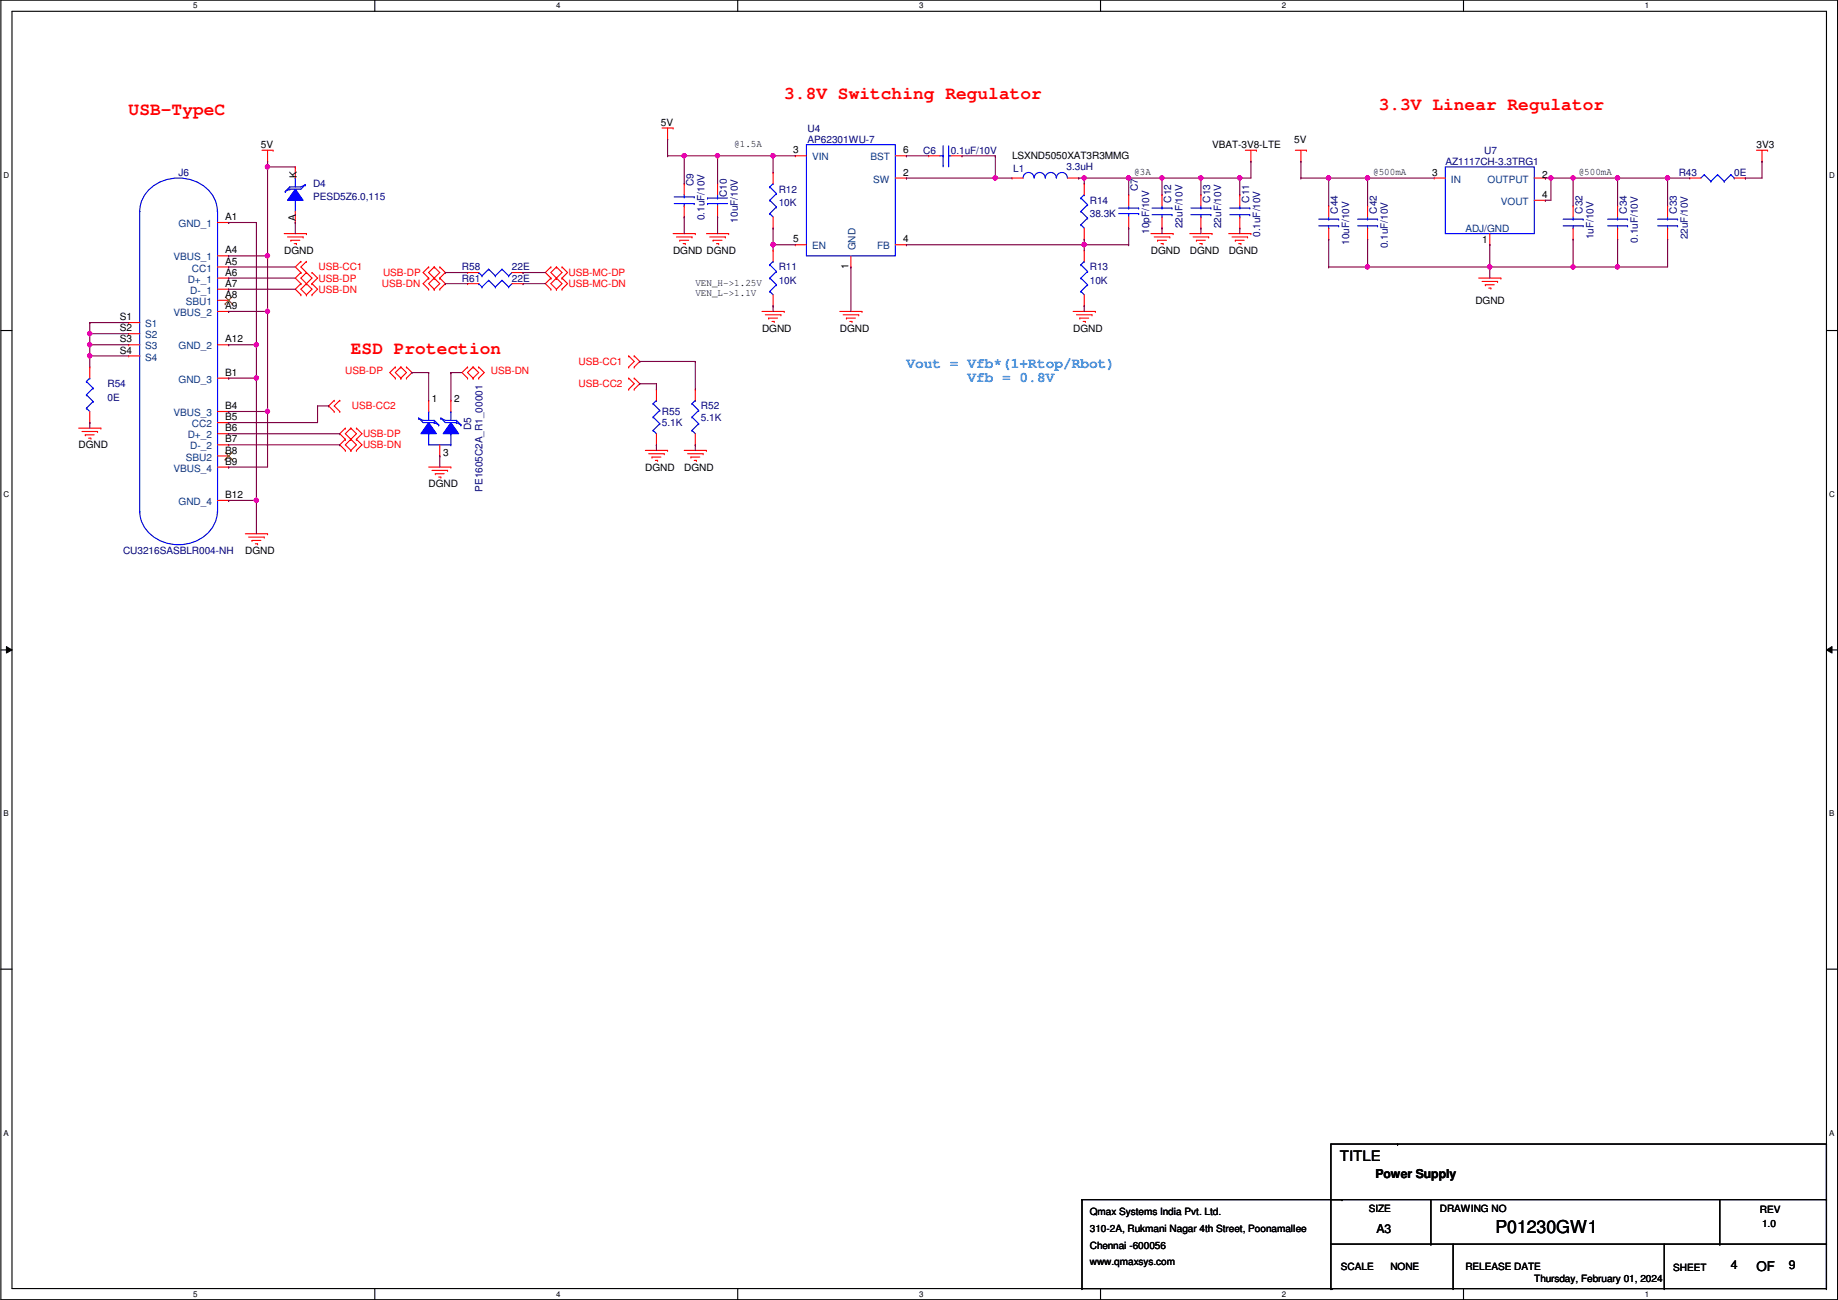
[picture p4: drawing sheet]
<svg xmlns="http://www.w3.org/2000/svg" width="420mm" height="297mm" viewBox="0 0 420 297" stroke-linecap="round" stroke-linejoin="round" font-family="sans-serif">
<path d="M.2 0h419.9v297h-419.9zM2.7 2.6h414.8v291.8h-414.8z" fill="none" stroke="#000" stroke-width=".25"/>
<g fill="#fff">
<path d="M44.2 .3h1v2h-1z"/>
<path d="M44.2 294.7h1v2h-1z"/>
</g>
<path d="M85.7 0v2.6M85.7 294.4v2.6" fill="none" stroke="#000" stroke-width=".25"/>
<g fill="#fff">
<path d="M127.1 .3h1v2h-1z"/>
<path d="M127.1 294.7h1v2h-1z"/>
</g>
<path d="M168.6 0v2.6M168.6 294.4v2.6" fill="none" stroke="#000" stroke-width=".25"/>
<g fill="#fff">
<path d="M210.1 .3h1v2h-1z"/>
<path d="M210.1 294.7h1v2h-1z"/>
</g>
<path d="M251.6 0v2.6M251.6 294.4v2.6" fill="none" stroke="#000" stroke-width=".25"/>
<g fill="#fff">
<path d="M293 .3h1v2h-1z"/>
<path d="M293 294.7h1v2h-1z"/>
</g>
<path d="M334.5 0v2.6M334.5 294.4v2.6" fill="none" stroke="#000" stroke-width=".25"/>
<g fill="#fff">
<path d="M376 .3h1v2h-1z"/>
<path d="M376 294.7h1v2h-1z"/>
<path d="M.8 39h1.3v2h-1.3z"/>
<path d="M418.2 39h1.2v2h-1.2z"/>
<path d="M.8 112h1.3v2h-1.3z"/>
<path d="M418.2 112h1.2v2h-1.2z"/>
</g>
<path d="M.2 75.5h2.5M417.5 75.5h2.6" fill="none" stroke="#000" stroke-width=".25"/>
<g fill="#fff">
<path d="M.8 185h1.2v1.9h-1.2z"/>
<path d="M418.2 185h1.1v1.9h-1.1z"/>
</g>
<path d="M.2 148.5h2.5M417.5 148.5h2.6" fill="none" stroke="#000" stroke-width=".25"/>
<path d="M1.5 147.7l1.2 .8-1.2 .7zM417.5 148.5l1.3-.8v1.5z" fill="#000"/>
<path d="M1.5 147.7l1.2 .8-1.2 .7zM417.5 148.5l1.3-.8v1.5z" fill="none" stroke="#000" stroke-width=".23"/>
<g fill="#fff">
<path d="M.8 257.9h1.2v2h-1.2z"/>
<path d="M418.2 257.9h1.1v2h-1.1z"/>
</g>
<g fill="none" stroke="#000" stroke-width=".25">
<path d="M.2 221.4h2.5M417.5 221.4h2.6M247.3 274.1h.1M247.3 274.1h170.2M247.3 274.1v20.3M306.8 274.1h.1M319.5 261.4h.1M327.1 274.1v10.2M393.1 274.1v10.2M417.5 274.1h.1M247.3 294.4h.1M247.3 294.4h170.2"/>
<path d="M304.2 294.4h.1M304.2 294.4v-33h113.3v33M304.2 284.3h113.3M304.5 294.4h.1M327.1 284.3h.1M332.2 294.4h.1M332.2 284.3v10.1M380.4 294.4h.1M380.4 284.3v10.1M393.1 284.3h.1M417.5 284.3h.1M417.5 294.4h.1"/>
</g>
<g fill="none" stroke="#f00" stroke-width=".25">
<path d="M59.9 34.3h2.5M61.2 36.9h.1M61.2 34.3v2.6M62.4 34.3h.1M151.3 29.3h2.6M152.6 31.8h.1M152.6 29.3v2.5M153.9 29.3h.1M284.7 34.3h2.5M286 36.9h.1M286 34.3v2.6M287.2 34.3h.1"/>
<path d="M296.1 34.3h2.6M297.4 36.9h.1M297.4 34.3v2.6M298.7 34.3h.1M401.5 34.3h2.6M402.8 36.9h.1M402.8 34.3v2.6M404.1 34.3h.1M65 53.4h5.1M65.7 54.1h3.6M66.5 54.9h.1M66.5 54.9h2"/>
<path d="M67.3 55.7h.5M67.8 55.7h.1M68.8 59.7h.1M68.8 59.7l-1.3 1.3 1.3 1.3M69.3 54.1h.1M70.1 53.4h.1M70.1 59.7h.1M70.1 59.7l-1.3 1.3 2.5 2.5-2.5 2.6 1.3 1.3M153.9 53.4h5.1M154.6 54.1h3.6M155.4 54.9h.1M155.4 54.9h2"/>
<path d="M156.2 55.7h.5M156.7 55.7h.1M158.2 54.1h.1M159 53.4h.1M161.5 53.4h5.1M162.3 54.1h3.5M163 54.9h.1M163 54.9h2M163.8 55.7h.5M164.3 55.7h.1M165.8 54.1h.1M166.6 53.4h.1"/>
<path d="M263.1 53.4h5.1M263.9 54.1h3.5M264.6 54.9h.1M264.6 54.9h2M265.4 55.7h.5M265.9 55.7h.1M267.4 54.1h.1M268.2 53.4h.1M272 53.4h5.1M272.7 54.1h3.6M273.5 54.9h.1M273.5 54.9h2"/>
<path d="M274.3 55.7h.5M274.8 55.7h.1M276.3 54.1h.1M277.1 53.4h.1M280.9 53.4h5.1M281.6 54.1h3.6M282.4 54.9h.1M282.4 54.9h2M283.2 55.7h.5M283.7 55.7h.1M285.2 54.1h.1M286 53.4h.1"/>
<path d="M68.8 62.3h.1M68.8 64.8h.1M68.8 67.4h.1M68.8 62.3l-1.3 1.2 1.3 1.3M68.8 64.8l-1.3 1.3 1.3 1.3M70.1 62.3h.1M70.1 64.8h.1M70.1 67.4h.1M70.1 62.3l-1.3 1.2 2.5 2.6-1.2 1.3M71.3 64.8h.1M71.3 62.3h.1M71.3 67.4h.1"/>
<path d="M71.3 64.8l1.3 1.3-1.3 1.3M71.3 62.3l1.3 1.2-1.3 1.3M98 63.5h.1M98 61h.1M98 66.1h.1M98 61l-1.3 1.3 1.3 1.2M98 63.5l-1.3 1.3 1.3 1.3M99.3 63.5h.1M99.3 61h.1M99.3 66.1h.1M99.3 61l1.2 1.3-2.5 2.5 1.3 1.3M99.3 61l-1.3 1.3 2.5 2.5-1.2 1.3"/>
<path d="M100.5 61h.1M100.5 63.5h.1M100.5 66.1h.1M100.5 61l1.3 1.3-1.3 1.2M100.5 63.5l1.3 1.3-1.3 1.3M125.9 61h.1M125.9 63.5h.1M125.9 66.1h.1M125.9 61l-1.2 1.3 1.2 1.2M125.9 63.5l-1.2 1.3 1.2 1.3M127.2 63.5h.1M127.2 61h.1"/>
<path d="M127.2 66.1h.1M127.2 61l-1.3 1.3 2.6 2.5-1.3 1.3M127.2 61l1.3 1.3-2.6 2.5 1.3 1.3M128.5 63.5h.1M128.5 61h.1M128.5 66.1h.1M128.5 61l1.2 1.3-1.2 1.2M128.5 63.5l1.2 1.3-1.2 1.3M174.2 71.2h5.1M175 71.9h3.5M175.7 72.7h.1M175.7 72.7h2"/>
<path d="M176.5 73.4h.5M177 73.4h.1M178.5 71.9h.1M179.3 71.2h.1M192 71.2h5.1M192.7 71.9h3.6M193.5 72.7h.1M193.5 72.7h2M194.3 73.4h.5M194.8 73.4h.1M196.3 71.9h.1M197.1 71.2h.1"/>
<path d="M245.3 71.2h5.1M246.1 71.9h3.5M246.8 72.7h.1M246.8 72.7h2.1M247.6 73.4h.5M248.1 73.4h.1M249.6 71.9h.1M250.4 71.2h.1M338 63.5h5.1M338.8 64.3h3.5M339.5 65.1h.1M339.5 65.1h2.1"/>
<path d="M340.3 65.8h.5M340.8 65.8h.1M342.3 64.3h.1M343.1 63.5h.1M18 97.8h5.1M18.7 98.6h3.6M19.5 99.4h.1M19.5 99.4h2M22.3 98.6h.1M23.1 97.8h.1M76.4 91.5h.1M76.4 94h.1"/>
<path d="M76.4 91.5l-1.3 1.3 1.3 1.2M77.7 94h.1M77.7 91.5h.1M77.7 91.5l-1.3 1.3 1.3 1.2M78.9 97.8h.1M78.9 97.8l-1.2 1.3 1.2 1.3M80.2 97.8h.1M80.2 97.8l1.3 1.3-2.6 2.5 1.3 1.3M80.2 97.8l-1.3 1.3 2.6 2.5-1.3 1.3M81.5 97.8h.1M81.5 97.8l1.3 1.3-1.3 1.3M90.4 83.9h.1"/>
<path d="M90.4 86.4h.1M90.4 83.9l-1.3 1.2 1.3 1.3M91.6 83.9h.1M91.6 86.4h.1M91.6 83.9l-1.2 1.2 1.2 1.3M91.6 83.9l1.3 1.2-1.3 1.3M92.9 86.4h.1M92.9 83.9h.1M92.9 83.9l1.3 1.2-1.3 1.3M106.9 86.4h.1M106.9 83.9h.1M106.9 83.9l-1.3 1.2 1.3 1.3"/>
<path d="M108.2 83.9h.1M108.2 86.4h.1M108.2 83.9l-1.3 1.2 1.3 1.3M108.2 83.9l1.2 1.2-1.2 1.3M109.4 83.9h.1M109.4 86.4h.1M109.4 83.9l1.3 1.2-1.3 1.3M143.7 83.9h.1M143.7 81.3h.1M143.7 88.9h.1M143.7 86.4h.1M143.7 81.3l1.3 1.3-1.3 1.3"/>
<path d="M143.7 86.4l1.3 1.3-1.3 1.2M145 81.3h.1M145 83.9h.1M145 86.4h.1M145 88.9h.1M145 81.3l1.3 1.3-1.3 1.3M145 86.4l1.3 1.3-1.3 1.2M159 88.9h.1M159 88.9v2.6M159 99.1v2.5M20.3 100.1h.5M20.8 100.1h.1"/>
<path d="M78.9 100.4h.1M78.9 102.9h.1M78.9 100.4l-1.2 1.2 1.2 1.3M80.2 100.4h.1M80.2 102.9h.1M81.5 100.4h.1M81.5 102.9h.1M81.5 100.4l1.3 1.2-1.3 1.3M98 106.7h5.1M98.8 107.5h3.5M99.5 108.2h.1M99.5 108.2h2"/>
<path d="M100.3 109h.5M100.8 109h.1M102.3 107.5h.1M103.1 106.7h.1M147.5 102.9h5.1M148.3 103.7h3.5M149 104.4h.1M149 104.4h2.1M149.8 105.2h.5M150.3 105.2h.1M151.8 103.7h.1M152.6 102.9h.1"/>
<path d="M156.4 102.9h5.1M157.2 103.7h3.5M157.9 104.4h.1M157.9 104.4h2.1M158.7 105.2h.5M159 101.6h.1M159.2 105.2h.1M160.7 103.7h.1M161.5 102.9h.1M56.1 122h5.1M56.8 122.7h3.6M57.6 123.5h.1"/>
<path d="M57.6 123.5h2M58.4 124.2h.5M58.9 124.2h.1M60.4 122.7h.1M61.2 122h.1"/>
</g>
<g fill="none" stroke="#00f" stroke-width=".25">
<path d="M65.2 43.7h.1M66.2 42.7h.1M66.2 43.2h.1M66.2 42.7l-1 1M66.2 43.2l-1 .5M67.5 45.8h.1M67.5 40.7h.1M67.5 40.7v2M67.5 45.8v2.5M69.8 42.2h.1M69.8 42.2l-1 .5h-2.6M69.8 42.2l-1 1h-2.6"/>
<path d="M158.2 98.3h.1M158.2 95.3h.1M158.2 92.2h.1M158.2 98.3l.8 .8M158.2 95.3l1.5 1.5M158.2 92.2l1.5 1.6M159 91.5h.1M159 91.5l-.8 .7M159.7 96.8h.1M159.7 93.8h.1M159.7 96.8l-1.5 1.5M159.7 93.8l-1.5 1.5"/>
</g>
<path d="M67.5 43.2l1.8 2.6h-3.6z" fill-rule="evenodd" fill="#00f"/>
<g fill="none" stroke="#00f" stroke-width=".25">
<path d="M330.4 38.1h20.3v15.3h-20.3zM67.5 43.2l1.8 2.6h-3.6zM161.7 45.3h.1M161.7 46.5h.1M161.7 45.3h4.6M161.7 46.5h4.6M164 46.5h.1M164 45.3h.1M164 44.5v.8M164 46.5v.5M247.9 59.7h.1M247.9 59.7l-.8 .8"/>
<path d="M281.1 47.5h4.6M281.1 49.1h4.6M283.4 47.5h.1M283.4 49.6h.1M283.4 47v.5M283.4 49.1v.5M285.7 47.5h.1M285.7 49.1h.1M301.4 50.1h4.6M301.4 51.6h4.6M303.7 50.1h.1M303.7 52.1h.1"/>
<path d="M303.7 49.6v.5M303.7 51.6v.5M306 50.1h.1M306 51.6h.1M357.3 50.1h4.6M357.3 51.6h4.6M359.6 50.1h.1M359.6 52.1h.1M359.6 49.6v.5M359.6 51.6v.5M361.9 50.1h.1M361.9 51.6h.1"/>
<path d="M378.9 50.1h4.6M378.9 51.6h4.6M381.2 50.1h.1M381.2 52.1h.1M381.2 49.6v.5M381.2 51.6v.5M383.5 50.1h.1M383.5 51.6h.1M247.1 66.6h.1M247.1 63.5h.1M247.1 60.5h.1M247.1 66.6l.8 .8"/>
<path d="M247.1 63.5l1.5 1.6M247.1 60.5l1.5 1.5M248.6 65.1h.1M248.6 62h.1M248.6 65.1l-1.5 1.5M248.6 62l-1.5 1.5M19.8 93.3h.1M19.8 90.2h.1M19.8 87.2h.1M19.8 93.3l.7 .7M19.8 90.2l1.5 1.5M19.8 87.2l1.5 1.5"/>
<path d="M20.5 86.4h.1M20.5 86.4l-.7 .8M21.3 91.7h.1M21.3 88.7h.1M21.3 91.7l-1.5 1.6M21.3 88.7l-1.5 1.5M95.7 95.5h.1M95.7 95.5l1 .6h2.6M95.7 95.5l1 1.1h2.6M98 99.1h.1M98 94h.1M98 94v2.1"/>
<path d="M98 99.1v2.5h5.1M99.3 96.1h.1M99.3 96.6h.1M99.3 96.1l1 1M99.3 96.6l1 .5M100.3 97.1h.1M100.8 95.5h.1M100.8 95.5l1 .6h2.5M100.8 95.5l1 1.1h2.5M103.1 99.1h.1M103.1 94h.1M103.1 94v2.1"/>
<path d="M103.1 99.1v2.5M104.3 96.1h.1M104.3 96.6h.1M104.3 96.1l1.1 1M104.3 96.6l1.1 .5M105.4 97.1h.1M103.1 101.6h.1"/>
</g>
<g fill="none" stroke="#f00" stroke-width=".25">
<path d="M67.5 38.1h.1M67.5 38.1v2.6M67.5 50.8h.1M67.5 48.3v2.5M164 49.6h.1M164 42h.1M164 42v2.5M164 47v2.6M247.9 57.2h.1M247.9 57.2v2.5M283.4 44.5h.1M283.4 52.1h.1"/>
<path d="M283.4 44.5v2.5M283.4 49.6v2.5M303.7 47h.1M303.7 54.7h.1M303.7 47v2.6M303.7 52.1v2.6M327.9 40.7h.1M327.9 40.7h2.5M340.6 55.9h.1M340.6 53.4v2.5M350.7 40.7h2.6M350.7 45.8h2.6"/>
<path d="M353.3 40.7h.1M353.3 45.8h.1M359.6 47h.1M359.6 54.7h.1M359.6 47v2.6M359.6 52.1v2.6M381.2 47h.1M381.2 54.7h.1M381.2 47v2.6M381.2 52.1v2.6M247.9 69.9h.1M247.9 67.4v2.5"/>
<path d="M20.5 96.6h.1M20.5 83.9h.1M20.5 83.9v2.5M20.5 94v2.6"/>
</g>
<path d="M103.1 96.6l1.7 2.5h-3.5z" fill-rule="evenodd" fill="#00f"/>
<path d="M103.1 96.6l1.7 2.5h-3.5z" fill="none" stroke="#00f" stroke-width=".25"/>
<path d="M98 96.6l1.8 2.5h-3.6z" fill-rule="evenodd" fill="#00f"/>
<g fill="none" stroke="#00f" stroke-width=".25">
<path d="M184.4 33.1h20.3v25.4h-20.3zM214.8 35.6h.8M215.6 37.9h.1M215.6 35.6h.1M215.6 33.3v4.6M216.9 35.6h.1M216.9 37.9h.1M216.9 35.6h.5M216.9 33.3v4.6M389.6 39.9h.1M389.6 39.9l-.8 .8M389.6 39.9l1.5 1.5"/>
<path d="M392.6 39.9h.1M392.6 39.9l-1.5 1.5M392.6 39.9l1.6 1.5M395.7 39.9h.1M395.7 39.9l-1.5 1.5M395.7 39.9l.7 .8M49.7 48.3v.1a8 8 0 0 0-7.7-7.6 8.7 8.7 0 0 0-10 6.4v69.7M49.7 48.3v68.6M154.1 45h4.6M154.1 46.5h4.6M156.4 45h.1M156.4 47h.1"/>
<path d="M156.4 44.5v.5M156.4 46.5v.5M158.7 45h.1M158.7 46.5h.1M176 48.8h.1M176 45.8h.1M176 42.7h.1M176 48.8l.7 .8M176 45.8l1.5 1.5M176 42.7l1.5 1.5M176.7 59.7h.1M176.7 42h.1"/>
<path d="M176.7 59.7l-.7 .8M176.7 42l-.7 .7M177.5 47.3h.1M177.5 44.2h.1M177.5 47.3l-1.5 1.5M177.5 44.2l-1.5 1.6M233.9 40.7a1.25 1.25 0 0 1 1.2-1.3 1.25 1.25 0 0 1 1.3 1.3M236.4 40.7a1.25 1.25 0 0 1 1.3-1.3 1.25 1.25 0 0 1 1.2 1.3 1.27 1.27 0 0 1 1.3-1.3 1.27 1.27 0 0 1 1.3 1.3M241.5 40.7a1.25 1.25 0 0 1 1.2-1.3 1.25 1.25 0 0 1 1.3 1.3M247.1 51.4h.1M247.1 48.3h.1M247.1 45.3h.1"/>
<path d="M247.1 51.4l.8 .7M247.1 48.3l1.5 1.5M247.1 45.3l1.5 1.5M247.9 44.5h.1M247.9 44.5l-.8 .8M248.6 49.8h.1M248.6 46.8h.1M248.6 49.8l-1.5 1.6M248.6 46.8l-1.5 1.5M255.7 47.5h4.6M255.7 48.8h4.6M258 47.5h.1"/>
<path d="M258 48.8h.1M258 47v.5M258 48.8v.8M260.3 48.8h.1M260.3 47.5h.1M263.3 47.5h4.6M263.3 49.1h4.6M265.6 47.5h.1M265.6 49.6h.1M265.6 47v.5M265.6 49.1v.5M267.9 47.5h.1"/>
<path d="M267.9 49.1h.1M272.2 47.5h4.6M272.2 49.1h4.6M274.5 47.5h.1M274.5 49.6h.1M274.5 47v.5M274.5 49.1v.5M276.8 47.5h.1M276.8 49.1h.1M310.3 50.1h4.6M310.3 51.6h4.6M312.6 50.1h.1"/>
<path d="M312.6 52.1h.1M312.6 49.6v.5M312.6 51.6v.5M314.9 50.1h.1M314.9 51.6h.1M367.5 50.1h4.6M367.5 51.6h4.6M369.8 50.1h.1M369.8 52.1h.1M369.8 49.6v.5M369.8 51.6v.5M372.1 50.1h.1"/>
<path d="M372.1 51.6h.1M391.1 41.4h.1M394.2 41.4h.1M396.4 40.7h.1M109.4 62.3h.1M109.4 64.8h.1M109.4 62.3l.8 .7M109.4 64.8l.8 .8M110.2 63h.1M110.2 65.6h.1M111.7 61.5h.1M111.7 64.1h.1"/>
<path d="M111.7 61.5l1.5 1.5M111.7 61.5l-1.5 1.5M111.7 64.1l1.5 1.5M111.7 64.1l-1.5 1.5M113.2 63h.1M113.2 65.6h.1M114.8 61.5h.1M114.8 64.1h.1M114.8 61.5l1.5 1.5M114.8 61.5l-1.6 1.5M114.8 64.1l1.5 1.5M114.8 64.1l-1.6 1.5"/>
<path d="M116.3 63h.1M116.3 65.6h.1M117 62.3l-.7 .7M117 64.8l-.7 .8M176 66.6h.1M176 63.5h.1M176 60.5h.1M176 66.6l.7 .8M176 63.5l1.5 1.6M176 60.5l1.5 1.5M177.5 65.1h.1M177.5 62h.1"/>
<path d="M177.5 65.1l-1.5 1.5M177.5 62l-1.5 1.5M98 96.6l1.8 2.5h-3.6zM149.3 98.3h.1M149.3 95.3h.1M149.3 92.2h.1M149.3 98.3l.8 .8M149.3 95.3l1.5 1.5M149.3 92.2l1.5 1.6M150.1 91.5h.1M150.1 91.5l-.8 .7M150.8 96.8h.1"/>
<path d="M150.8 93.8h.1M150.8 96.8l-1.5 1.5M150.8 93.8l-1.5 1.5M32 116.9h.1M32 116.9a8.3 8.3 0 0 0 8.8 7.6 8.4 8.4 0 0 0 8.9-7.6M49.7 116.9h.1"/>
</g>
<g fill="none" stroke="#f00" stroke-width=".25">
<path d="M176.7 39.4h.1M176.7 39.4v2.6M181.8 35.6h.1M181.8 35.6h2.6M204.7 35.6h2.5M207.2 35.6h.1M212.3 35.6h.1M212.3 35.6h2.5M217.4 35.6h2.5M219.9 35.6h.1M49.7 50.8h2.6M49.7 58.5h2.6"/>
<path d="M52.3 50.8h.1M52.3 58.5h.1M156.4 42h.1M156.4 49.6h.1M156.4 42v2.5M156.4 47v2.6M176.7 57.2h.1M176.7 52.1h.1M176.7 49.6v2.5M176.7 57.2v2.5M181.8 55.9h.1M181.8 55.9h2.6"/>
<path d="M194.5 58.5v2.5M204.7 40.7h2.5M204.7 55.9h2.5M207.2 55.9h.1M207.2 40.7h.1M231.3 40.7h.1M231.3 40.7h2.6M244 40.7h2.6M246.6 40.7h.1M247.9 54.7h.1M247.9 42h.1M247.9 42v2.5"/>
<path d="M247.9 52.1v2.6M258 44.5h.1M258 52.1h.1M258 44.5v2.5M258 49.6v2.5M265.6 44.5h.1M265.6 52.1h.1M265.6 44.5v2.5M265.6 49.6v2.5M274.5 44.5h.1M274.5 52.1h.1M274.5 44.5v2.5"/>
<path d="M274.5 49.6v2.5M312.6 47h.1M312.6 54.7h.1M312.6 47v2.6M312.6 52.1v2.6M369.8 47h.1M369.8 54.7h.1M369.8 47v2.6M369.8 52.1v2.6M386.3 40.7h.1M386.3 40.7h2.5M396.4 40.7h2.6"/>
<path d="M399 40.7h.1M29.4 73.7h.1M29.4 76.2h.1M29.4 78.8h.1M29.4 78.8h2.6M29.4 73.7h2.6M29.4 76.2h2.6M49.7 61h2.6M49.7 63.5h2.6M49.7 66.1h2.6M49.7 68.6h2.6M49.7 71.2h2.6"/>
<path d="M49.7 78.8h2.6M52.3 61h.1M52.3 63.5h.1M52.3 66.1h.1M52.3 68.6h.1M52.3 71.2h.1M52.3 78.8h.1M106.9 62.3h.1M106.9 64.8h.1M106.9 62.3h2.5M106.9 64.8h2.5M117 62.3h2.6"/>
<path d="M117 64.8h2.6M119.6 62.3h.1M119.6 64.8h.1M176.7 69.9h.1M176.7 67.4v2.5M194.5 61h.1M29.4 81.3h.1M29.4 81.3h2.6M49.7 86.4h2.6M49.7 94h2.6M49.7 96.6h2.6M49.7 99.1h2.6"/>
<path d="M52.3 86.4h.1M52.3 94h.1M52.3 96.6h.1M52.3 99.1h.1M98 91.5h.1M98 91.5v2.5M103.1 91.5h.1M103.1 91.5v2.5M150.1 88.9h.1M150.1 88.9v2.6M150.1 99.1v2.5M49.7 101.6h2.6"/>
<path d="M49.7 104.2h2.6M49.7 106.7h2.6M49.7 114.3h2.6M52.3 101.6h.1M52.3 104.2h.1M52.3 106.7h.1M52.3 114.3h.1M100.5 104.2h.1M100.5 101.6v2.6M150.1 101.6h.1"/>
</g>
<path d="M51.5 69.4h.1M51.5 67.9l1.6 1.5M53 67.9l-1.5 1.5M53.1 69.4h.1M51.5 105h.1M51.5 103.4l1.6 1.6M53 103.4l-1.5 1.6M53.1 105h.1" fill="none" stroke="#804000" stroke-width=".23"/>
<path d="M152.6 31.8h.1M152.6 35.6h.1M152.6 31.8v3.8M152.6 35.6h11.4M156.4 35.6h.1" fill="none" stroke="#800040" stroke-width=".25"/>
<circle cx="164" cy="35.6" r=".49" fill="#f0f"/>
<circle cx="164" cy="35.6" r=".49" fill="none" stroke="#f0f" stroke-width=".25"/>
<circle cx="156.4" cy="35.6" r=".49" fill="#f0f"/>
<circle cx="156.4" cy="35.6" r=".49" fill="none" stroke="#f0f" stroke-width=".25"/>
<path d="M156.4 35.6h.1M156.4 35.6v6.4M164 35.6h.1M164 35.6h12.7" fill="none" stroke="#800040" stroke-width=".25"/>
<circle cx="176.7" cy="35.6" r=".49" fill="#f0f"/>
<circle cx="176.7" cy="35.6" r=".49" fill="none" stroke="#f0f" stroke-width=".25"/>
<g fill="none" stroke="#800040" stroke-width=".25">
<path d="M164 35.6h.1M164 35.6v6.4M176.7 35.6h.1M176.7 35.6h5.1M176.7 35.6v3.8M219.9 35.6h.1M219.9 35.6h7.6M227.5 35.6h.1M227.5 35.6v5.1M227.5 40.7h.1M227.5 40.7h3.8M246.6 40.7h.1"/>
<path d="M246.6 40.7h11.4M258 40.7h.1"/>
</g>
<circle cx="247.8" cy="40.7" r=".49" fill="#f0f"/>
<circle cx="247.8" cy="40.7" r=".49" fill="none" stroke="#f0f" stroke-width=".25"/>
<path d="M247.9 40.7h.1M247.9 40.7v1.3M265.6 40.7h.1M265.6 40.7h8.9" fill="none" stroke="#800040" stroke-width=".25"/>
<circle cx="274.5" cy="40.7" r=".49" fill="#f0f"/>
<circle cx="274.5" cy="40.7" r=".49" fill="none" stroke="#f0f" stroke-width=".25"/>
<path d="M265.6 40.7h.1M265.6 40.7v3.8M274.5 40.7h.1M274.5 40.7h8.9M274.5 40.7v3.8M283.4 40.7h.1M283.4 40.7v3.8" fill="none" stroke="#800040" stroke-width=".25"/>
<circle cx="283.4" cy="40.7" r=".49" fill="#f0f"/>
<circle cx="283.4" cy="40.7" r=".49" fill="none" stroke="#f0f" stroke-width=".25"/>
<path d="M156.4 49.6h.1M156.4 49.6v3.8M164 49.6h.1M164 49.6v3.8M176.7 52.1h.1M176.7 55.9h.1M176.7 52.1v5.1M176.7 55.9h5.1" fill="none" stroke="#800040" stroke-width=".25"/>
<circle cx="176.7" cy="55.9" r=".49" fill="#f0f"/>
<circle cx="176.7" cy="55.9" r=".49" fill="none" stroke="#f0f" stroke-width=".25"/>
<g fill="none" stroke="#800040" stroke-width=".25">
<path d="M286 36.9h.1M286 36.9v3.8h-2.6M207.2 55.9h.1M247.9 54.7h.1M247.9 54.7v1.2h-40.7M265.6 52.1h.1M265.6 52.1v1.3M274.5 52.1h.1M274.5 52.1v1.3M283.4 52.1h.1M283.4 40.7h.1M283.4 52.1v1.3"/>
<path d="M176.7 69.9h.1M176.7 69.9v1.3M247.9 69.9h.1M247.9 69.9v1.3"/>
</g>
<circle cx="247.8" cy="55.9" r=".49" fill="#f0f"/>
<circle cx="247.8" cy="55.9" r=".49" fill="none" stroke="#f0f" stroke-width=".25"/>
<path d="M207.2 40.7h.1M207.2 40.7h20.3M247.9 55.9h.1M247.9 55.9v1.3" fill="none" stroke="#800040" stroke-width=".25"/>
<circle cx="227.5" cy="40.7" r=".49" fill="#f0f"/>
<circle cx="227.5" cy="40.7" r=".49" fill="none" stroke="#f0f" stroke-width=".25"/>
<path d="M207.2 35.6h.1M207.2 35.6h5.1M297.4 36.9h.1M297.4 36.9v3.8M402.8 36.9h.1M402.8 36.9v3.8M297.4 40.7h.1M297.4 40.7h6.3M194.5 61h.1M194.5 61v10.2" fill="none" stroke="#800040" stroke-width=".25"/>
<circle cx="303.7" cy="40.7" r=".49" fill="#f0f"/>
<circle cx="303.7" cy="40.7" r=".49" fill="none" stroke="#f0f" stroke-width=".25"/>
<path d="M303.7 40.7h.1M303.7 40.7h24.2M303.7 40.7v6.3M312.6 40.7h.1M312.6 40.7v6.3" fill="none" stroke="#800040" stroke-width=".25"/>
<circle cx="312.6" cy="40.7" r=".49" fill="#f0f"/>
<circle cx="312.6" cy="40.7" r=".49" fill="none" stroke="#f0f" stroke-width=".25"/>
<path d="M353.3 40.7h.1M353.3 40.7h1.2" fill="none" stroke="#800040" stroke-width=".25"/>
<circle cx="354.5" cy="40.7" r=".49" fill="#f0f"/>
<circle cx="354.5" cy="40.7" r=".49" fill="none" stroke="#f0f" stroke-width=".25"/>
<path d="M354.5 40.7h.1M354.5 40.7h15.3M354.5 40.7v5.1M359.6 40.7h.1" fill="none" stroke="#800040" stroke-width=".25"/>
<circle cx="359.6" cy="40.7" r=".49" fill="#f0f"/>
<circle cx="359.6" cy="40.7" r=".49" fill="none" stroke="#f0f" stroke-width=".25"/>
<path d="M359.6 40.7h.1M359.6 40.7v6.3M369.8 40.7h.1M369.8 40.7h11.4" fill="none" stroke="#800040" stroke-width=".25"/>
<circle cx="381.2" cy="40.7" r=".49" fill="#f0f"/>
<circle cx="381.2" cy="40.7" r=".49" fill="none" stroke="#f0f" stroke-width=".25"/>
<circle cx="369.7" cy="40.7" r=".49" fill="#f0f"/>
<circle cx="369.7" cy="40.7" r=".49" fill="none" stroke="#f0f" stroke-width=".25"/>
<g fill="none" stroke="#800040" stroke-width=".25">
<path d="M303.7 54.7h.1M303.7 54.7v6.3M312.6 54.7h.1M312.6 54.7v6.3M340.6 55.9h.1M340.6 55.9v5.1h-36.9M353.3 45.8h.1M353.3 45.8h1.2M359.6 54.7h.1M359.6 54.7v6.3M369.8 40.7h.1M369.8 54.7h.1"/>
<path d="M369.8 40.7v6.3M369.8 54.7v6.3M381.2 40.7h.1M381.2 54.7h.1M381.2 40.7v6.3M381.2 54.7v6.3M381.2 40.7h5.1M399 40.7h.1M399 40.7h3.8M303.7 61h.1M312.6 61h.1"/>
</g>
<circle cx="340.5" cy="61" r=".49" fill="#f0f"/>
<circle cx="340.5" cy="61" r=".49" fill="none" stroke="#f0f" stroke-width=".25"/>
<circle cx="312.6" cy="61" r=".49" fill="#f0f"/>
<circle cx="312.6" cy="61" r=".49" fill="none" stroke="#f0f" stroke-width=".25"/>
<path d="M340.6 61h.1M340.6 61h19" fill="none" stroke="#800040" stroke-width=".25"/>
<circle cx="359.6" cy="61" r=".49" fill="#f0f"/>
<circle cx="359.6" cy="61" r=".49" fill="none" stroke="#f0f" stroke-width=".25"/>
<path d="M340.6 61h.1M340.6 61v2.5M359.6 61h.1M359.6 61h21.6M369.8 61h.1" fill="none" stroke="#800040" stroke-width=".25"/>
<circle cx="369.7" cy="61" r=".49" fill="#f0f"/>
<circle cx="369.7" cy="61" r=".49" fill="none" stroke="#f0f" stroke-width=".25"/>
<path d="M20.5 73.7h.1M20.5 76.2h.1M20.5 73.7h8.9M20.5 73.7v5.1M20.5 76.2h8.9M52.3 61h.1M52.3 63.5h.1M52.3 66.1h.1M52.3 61h15.2M52.3 63.5h15.2M52.3 66.1h15.2" fill="none" stroke="#800040" stroke-width=".25"/>
<circle cx="20.5" cy="78.8" r=".49" fill="#f0f"/>
<circle cx="20.5" cy="78.8" r=".49" fill="none" stroke="#f0f" stroke-width=".25"/>
<circle cx="20.5" cy="76.2" r=".49" fill="#f0f"/>
<circle cx="20.5" cy="76.2" r=".49" fill="none" stroke="#f0f" stroke-width=".25"/>
<g fill="none" stroke="#800040" stroke-width=".25">
<path d="M61.2 36.9h.1M61.2 38.1h.1M61.2 36.9v1.2M61.2 38.1h6.3M67.5 50.8h.1M67.5 50.8v2.6M20.5 78.8h.1M20.5 78.8h8.9M20.5 78.8v5.1M20.5 81.3h.1M20.5 96.6h.1M20.5 96.6v1.2"/>
<path d="M20.5 81.3h8.9M52.3 96.6h.1M52.3 96.6h20.3M52.3 99.1h25.4M77.7 99.1h.1M146.3 82.6h.1M146.3 87.7h.1M146.3 82.6h12.7M146.3 87.7h3.8M150.1 87.7h.1M150.1 87.7v1.2M159 82.6h.1"/>
<path d="M159 82.6v6.3M52.3 114.3h.1M52.3 101.6h25.4M52.3 114.3h6.3M58.6 114.3h.1M58.6 114.3v7.7M77.7 101.6h.1M150.1 101.6h.1M150.1 101.6v1.3M159 101.6h.1M159 101.6v1.3"/>
</g>
<circle cx="20.5" cy="81.3" r=".49" fill="#f0f"/>
<circle cx="20.5" cy="81.3" r=".49" fill="none" stroke="#f0f" stroke-width=".25"/>
<path d="M58.6 86.4h.1M58.6 86.4v27.9" fill="none" stroke="#800040" stroke-width=".25"/>
<circle cx="58.6" cy="114.3" r=".49" fill="#f0f"/>
<circle cx="58.6" cy="114.3" r=".49" fill="none" stroke="#f0f" stroke-width=".25"/>
<circle cx="58.6" cy="86.4" r=".49" fill="#f0f"/>
<circle cx="58.6" cy="86.4" r=".49" fill="none" stroke="#f0f" stroke-width=".25"/>
<path d="M58.6 50.8h.1M58.6 50.8v35.6h-6.3M52.3 78.8h.1M52.3 78.8h6.3M58.6 78.8h.1M52.3 86.4h.1" fill="none" stroke="#800040" stroke-width=".25"/>
<circle cx="58.6" cy="78.8" r=".49" fill="#f0f"/>
<circle cx="58.6" cy="78.8" r=".49" fill="none" stroke="#f0f" stroke-width=".25"/>
<path d="M52.3 50.8h.1M52.3 58.5h.1M52.3 50.8h6.3M52.3 58.5h8.9" fill="none" stroke="#800040" stroke-width=".25"/>
<circle cx="61.1" cy="58.4" r=".49" fill="#f0f"/>
<circle cx="61.1" cy="58.4" r=".49" fill="none" stroke="#f0f" stroke-width=".25"/>
<path d="M61.2 38.1h.1M61.2 38.1v20.4" fill="none" stroke="#800040" stroke-width=".25"/>
<circle cx="61.1" cy="38.1" r=".49" fill="#f0f"/>
<circle cx="61.1" cy="38.1" r=".49" fill="none" stroke="#f0f" stroke-width=".25"/>
<path d="M61.2 58.5h.1M61.2 58.5v35.5h-8.9M52.3 71.2h.1M52.3 71.2h8.9M61.2 71.2h.1M52.3 94h.1" fill="none" stroke="#800040" stroke-width=".25"/>
<circle cx="61.1" cy="94" r=".49" fill="#f0f"/>
<circle cx="61.1" cy="94" r=".49" fill="none" stroke="#f0f" stroke-width=".25"/>
<circle cx="61.1" cy="71.1" r=".49" fill="#f0f"/>
<circle cx="61.1" cy="71.1" r=".49" fill="none" stroke="#f0f" stroke-width=".25"/>
<g fill="none" stroke="#800040" stroke-width=".25">
<path d="M258 40.7h.1M258 40.7v3.8M258 40.7h7.6M265.6 40.7h.1M61.2 94h.1M61.2 94v12.7h-8.9M94.2 85.1h.1M94.2 85.1h3.8M98 85.1h.1M98 85.1v6.4M103.1 85.1h.1M103.1 85.1h2.5"/>
<path d="M103.1 85.1v6.4M52.3 106.7h.1M100.5 104.2h.1M100.5 104.2v2.5"/>
</g>
<circle cx="258" cy="40.7" r=".49" fill="#f0f"/>
<circle cx="258" cy="40.7" r=".49" fill="none" stroke="#f0f" stroke-width=".25"/>
<circle cx="265.6" cy="40.7" r=".49" fill="#f0f"/>
<circle cx="265.6" cy="40.7" r=".49" fill="none" stroke="#f0f" stroke-width=".25"/>
<g fill="none" stroke="#800040" stroke-width=".25">
<path d="M247.9 55.9h10.1M258 55.9h.1M258 52.1h.1M258 52.1v3.8M101.8 62.3h.1M101.8 64.8h.1M101.8 64.8h5.1M101.8 62.3h5.1M119.6 64.8h.1M119.6 62.3h.1M119.6 64.8h5.1M119.6 62.3h5.1"/>
<path d="M72.6 92.8h.1M72.6 92.8v3.8M72.6 92.8h2.5M75.1 92.8h.1"/>
</g>
<circle cx="164" cy="35.6" r=".49" fill="#f0f"/>
<circle cx="164" cy="35.6" r=".49" fill="none" stroke="#f0f" stroke-width=".25"/>
<circle cx="156.4" cy="35.6" r=".49" fill="#f0f"/>
<circle cx="156.4" cy="35.6" r=".49" fill="none" stroke="#f0f" stroke-width=".25"/>
<circle cx="176.7" cy="35.6" r=".49" fill="#f0f"/>
<circle cx="176.7" cy="35.6" r=".49" fill="none" stroke="#f0f" stroke-width=".25"/>
<circle cx="247.8" cy="40.7" r=".49" fill="#f0f"/>
<circle cx="247.8" cy="40.7" r=".49" fill="none" stroke="#f0f" stroke-width=".25"/>
<circle cx="274.5" cy="40.7" r=".49" fill="#f0f"/>
<circle cx="274.5" cy="40.7" r=".49" fill="none" stroke="#f0f" stroke-width=".25"/>
<circle cx="283.4" cy="40.7" r=".49" fill="#f0f"/>
<circle cx="283.4" cy="40.7" r=".49" fill="none" stroke="#f0f" stroke-width=".25"/>
<circle cx="176.7" cy="55.9" r=".49" fill="#f0f"/>
<circle cx="176.7" cy="55.9" r=".49" fill="none" stroke="#f0f" stroke-width=".25"/>
<circle cx="247.8" cy="55.9" r=".49" fill="#f0f"/>
<circle cx="247.8" cy="55.9" r=".49" fill="none" stroke="#f0f" stroke-width=".25"/>
<circle cx="227.5" cy="40.7" r=".49" fill="#f0f"/>
<circle cx="227.5" cy="40.7" r=".49" fill="none" stroke="#f0f" stroke-width=".25"/>
<circle cx="303.7" cy="40.7" r=".49" fill="#f0f"/>
<circle cx="303.7" cy="40.7" r=".49" fill="none" stroke="#f0f" stroke-width=".25"/>
<circle cx="312.6" cy="40.7" r=".49" fill="#f0f"/>
<circle cx="312.6" cy="40.7" r=".49" fill="none" stroke="#f0f" stroke-width=".25"/>
<circle cx="354.5" cy="40.7" r=".49" fill="#f0f"/>
<circle cx="354.5" cy="40.7" r=".49" fill="none" stroke="#f0f" stroke-width=".25"/>
<circle cx="359.6" cy="40.7" r=".49" fill="#f0f"/>
<circle cx="359.6" cy="40.7" r=".49" fill="none" stroke="#f0f" stroke-width=".25"/>
<circle cx="381.2" cy="40.7" r=".49" fill="#f0f"/>
<circle cx="381.2" cy="40.7" r=".49" fill="none" stroke="#f0f" stroke-width=".25"/>
<circle cx="369.7" cy="40.7" r=".49" fill="#f0f"/>
<circle cx="369.7" cy="40.7" r=".49" fill="none" stroke="#f0f" stroke-width=".25"/>
<circle cx="340.5" cy="61" r=".49" fill="#f0f"/>
<circle cx="340.5" cy="61" r=".49" fill="none" stroke="#f0f" stroke-width=".25"/>
<circle cx="312.6" cy="61" r=".49" fill="#f0f"/>
<circle cx="312.6" cy="61" r=".49" fill="none" stroke="#f0f" stroke-width=".25"/>
<circle cx="359.6" cy="61" r=".49" fill="#f0f"/>
<circle cx="359.6" cy="61" r=".49" fill="none" stroke="#f0f" stroke-width=".25"/>
<circle cx="369.7" cy="61" r=".49" fill="#f0f"/>
<circle cx="369.7" cy="61" r=".49" fill="none" stroke="#f0f" stroke-width=".25"/>
<circle cx="20.5" cy="78.8" r=".49" fill="#f0f"/>
<circle cx="20.5" cy="78.8" r=".49" fill="none" stroke="#f0f" stroke-width=".25"/>
<circle cx="20.5" cy="76.2" r=".49" fill="#f0f"/>
<circle cx="20.5" cy="76.2" r=".49" fill="none" stroke="#f0f" stroke-width=".25"/>
<circle cx="20.5" cy="81.3" r=".49" fill="#f0f"/>
<circle cx="20.5" cy="81.3" r=".49" fill="none" stroke="#f0f" stroke-width=".25"/>
<circle cx="58.6" cy="114.3" r=".49" fill="#f0f"/>
<circle cx="58.6" cy="114.3" r=".49" fill="none" stroke="#f0f" stroke-width=".25"/>
<circle cx="58.6" cy="86.4" r=".49" fill="#f0f"/>
<circle cx="58.6" cy="86.4" r=".49" fill="none" stroke="#f0f" stroke-width=".25"/>
<circle cx="58.6" cy="78.8" r=".49" fill="#f0f"/>
<circle cx="58.6" cy="78.8" r=".49" fill="none" stroke="#f0f" stroke-width=".25"/>
<circle cx="61.1" cy="58.4" r=".49" fill="#f0f"/>
<circle cx="61.1" cy="58.4" r=".49" fill="none" stroke="#f0f" stroke-width=".25"/>
<circle cx="61.1" cy="38.1" r=".49" fill="#f0f"/>
<circle cx="61.1" cy="38.1" r=".49" fill="none" stroke="#f0f" stroke-width=".25"/>
<circle cx="61.1" cy="94" r=".49" fill="#f0f"/>
<circle cx="61.1" cy="94" r=".49" fill="none" stroke="#f0f" stroke-width=".25"/>
<circle cx="61.1" cy="71.1" r=".49" fill="#f0f"/>
<circle cx="61.1" cy="71.1" r=".49" fill="none" stroke="#f0f" stroke-width=".25"/>
<circle cx="258" cy="40.7" r=".49" fill="#f0f"/>
<circle cx="258" cy="40.7" r=".49" fill="none" stroke="#f0f" stroke-width=".25"/>
<circle cx="265.6" cy="40.7" r=".49" fill="#f0f"/>
<circle cx="265.6" cy="40.7" r=".49" fill="none" stroke="#f0f" stroke-width=".25"/>
<g font-size="4.1" fill="#f00">
<text x="179.3" y="22.5">3.8V Switching Regulator</text>
<text x="29.4" y="26.3">USB-TypeC</text>
<text x="315.2" y="25.1">3.3V Linear Regulator</text>
<text x="80.2" y="80.9">ESD Protection</text>
</g>
<text font-size="4.1" x="341.8" y="281.8">P01230GW1</text>
<g font-size="3.3" fill="#0080ff">
<text x="207.2" y="84">Vout = Vfb*(1+Rtop/Rbot)</text>
<text x="221.1" y="87.3">Vfb = 0.8V</text>
</g>
<text font-size="3.3" x="306.3" y="265.4">TITLE</text>
<text font-size="3" x="401.5" y="290.3">OF</text>
<g font-size="2.8">
<text x="314.4" y="269.1">Power Supply</text>
<text x="314.7" y="281.7">A3</text>
<text x="395.7" y="289.9">4</text>
<text x="408.9" y="289.9">9</text>
</g>
<g font-size="2.3">
<text x="151.1" y="28.8">5V</text>
<text x="59.6" y="33.9">5V</text>
<text x="167.8" y="33.7">@1.5A</text>
<text x="181.3" y="35.1">3</text>
<text x="206.4" y="35.1">6</text>
<text x="277.1" y="33.9">VBAT-3V8-LTE</text>
<text x="295.9" y="32.6">5V</text>
<text x="401.5" y="33.9">3V3</text>
<text x="67.8" y="40.7" transform="rotate(-90 67.8 40.7)">K</text>
<text x="206.4" y="40.1">2</text>
<text x="231.3" y="36.4">LSXND5050XAT3R3MMG</text>
<text x="259.3" y="40">@3A</text>
<text x="313.9" y="40">@500mA</text>
<text x="327.4" y="40.1">3</text>
<text x="352.5" y="40.7">2</text>
<text x="360.9" y="40">@500mA</text>
<text x="352.5" y="45.2">4</text>
<text x="51.5" y="50.3">A1</text>
<text x="67.6" y="50.6" transform="rotate(-90 67.6 50.6)">A</text>
<text x="51.5" y="57.9">A4</text>
<text x="65" y="58">DGND</text>
<text x="153.9" y="58">DGND DGND</text>
<text x="181.3" y="55.4">5</text>
<text x="206.4" y="55.4">4</text>
<text x="263.1" y="58">DGND</text>
<text x="272" y="58">DGND</text>
<text x="280.9" y="58">DGND</text>
<text x="338.8" y="55.5">1</text>
<text x="51.5" y="60.5">A5</text>
<text x="51.5" y="63">A6</text>
<text x="51.5" y="65.5">A7</text>
<text x="158.9" y="65.4">VEN_H-&gt;1.25V</text>
<text x="194" y="61.5" transform="rotate(-90 194 61.5)">1</text>
<text x="51.5" y="68.1">A8</text>
<text x="51.5" y="70.6">A9</text>
<text x="158.9" y="67.7">VEN_L-&gt;1.1V</text>
<text x="337.3" y="69.4">DGND</text>
<text x="27.4" y="73.2">S1</text>
<text x="27.4" y="75.7">S2</text>
<text x="174.2" y="75.8">DGND</text>
<text x="192" y="75.8">DGND</text>
<text x="245.3" y="75.8">DGND</text>
<text x="27.4" y="78.2">S3</text>
<text x="27.4" y="80.8">S4</text>
<text x="51.5" y="78.2">A12</text>
<text x="51.5" y="85.9">B1</text>
<text x="51.5" y="93.5">B4</text>
<text x="98.8" y="91.8">1</text>
<text x="103.8" y="91.8">2</text>
<text x="51.5" y="96">B5</text>
<text x="51.5" y="98.6">B6</text>
<text x="51.5" y="101.1">B7</text>
<text x="18" y="102.4">DGND</text>
<text x="51.5" y="103.6">B8</text>
<text x="51.5" y="106.2">B9</text>
<text x="101.3" y="104.2">3</text>
<text x="147.5" y="107.5">DGND</text>
<text x="156.4" y="107.5">DGND</text>
<text x="51.5" y="113.8">B12</text>
<text x="98" y="111.3">DGND</text>
<text x="56.1" y="126.6">DGND</text>
<text x="249.1" y="277.7">Qmax Systems India Pvt. Ltd.</text>
<text x="249.1" y="281.5">310-2A, Rukmani Nagar 4th Street, Poonamallee</text>
<text x="312.9" y="276.9">SIZE</text>
<text x="329.1" y="276.9">DRAWING NO</text>
<text x="402.3" y="277.2">REV</text>
<text x="402.8" y="280.2">1.0</text>
<text x="249.1" y="285.3">Chennai -600056</text>
<text x="249.1" y="289.1">www.qmaxsys.com</text>
<text x="306.5" y="290.2">SCALE</text>
<text x="317.8" y="290.2">NONE</text>
<text x="335" y="290.2">RELEASE DATE</text>
<text x="350.7" y="292.9">Thursday, February 01, 2024</text>
<text x="382.5" y="290.4">SHEET</text>
</g>
<g font-size="2.3" fill="#000080">
<text x="184.6" y="30.1">U4</text>
<text x="184.6" y="32.6">AP62301WU-7</text>
<text x="211" y="35.1">C6</text>
<text x="217.4" y="35.1">0.1uF/10V</text>
<text x="339.3" y="35.1">U7</text>
<text x="40.8" y="40.2">J6</text>
<text x="231.6" y="39.2">L1</text>
<text x="243.8" y="38.9">3.3uH</text>
<text x="330.4" y="37.7">AZ1117CH-3.3TRG1</text>
<text x="383.7" y="40.2">R43</text>
<text x="396.4" y="40.2">0E</text>
<text x="71.6" y="42.8">D4</text>
<text x="71.6" y="45.8">PESD5Z6.0,115</text>
<text x="158.5" y="42.5" transform="rotate(-90 158.5 42.5)">C9</text>
<text x="166.1" y="45" transform="rotate(-90 166.1 45)">C10</text>
<text x="178" y="44">R12</text>
<text x="178" y="47.1">10K</text>
<text x="249.1" y="46.6">R14</text>
<text x="260.1" y="43.7" transform="rotate(-90 260.1 43.7)">C7</text>
<text x="267.7" y="46.3" transform="rotate(-90 267.7 46.3)">C12</text>
<text x="276.6" y="46.3" transform="rotate(-90 276.6 46.3)">C13</text>
<text x="285.5" y="46.3" transform="rotate(-90 285.5 46.3)">C11</text>
<text x="161.1" y="50.3" transform="rotate(-90 161.1 50.3)">0.1uF/10V</text>
<text x="168.7" y="50.8" transform="rotate(-90 168.7 50.8)">10uF/10V</text>
<text x="249.1" y="49.6">38.3K</text>
<text x="262.7" y="53.4" transform="rotate(-90 262.7 53.4)">10pF/10V</text>
<text x="270.3" y="52.1" transform="rotate(-90 270.3 52.1)">22uF/10V</text>
<text x="279.2" y="52.1" transform="rotate(-90 279.2 52.1)">22uF/10V</text>
<text x="305.8" y="48.8" transform="rotate(-90 305.8 48.8)">C44</text>
<text x="314.7" y="48.8" transform="rotate(-90 314.7 48.8)">C42</text>
<text x="361.7" y="48.8" transform="rotate(-90 361.7 48.8)">C32</text>
<text x="371.9" y="48.8" transform="rotate(-90 371.9 48.8)">C34</text>
<text x="383.3" y="48.8" transform="rotate(-90 383.3 48.8)">C33</text>
<text x="288.1" y="54.1" transform="rotate(-90 288.1 54.1)">0.1uF/10V</text>
<text x="308.4" y="55.9" transform="rotate(-90 308.4 55.9)">10uF/10V</text>
<text x="317.3" y="56.7" transform="rotate(-90 317.3 56.7)">0.1uF/10V</text>
<text x="364.3" y="54.7" transform="rotate(-90 364.3 54.7)">1uF/10V</text>
<text x="374.4" y="55.4" transform="rotate(-90 374.4 55.4)">0.1uF/10V</text>
<text x="385.9" y="54.7" transform="rotate(-90 385.9 54.7)">22uF/10V</text>
<text x="105.6" y="61.8">R58</text>
<text x="105.6" y="64.3">R61</text>
<text x="117" y="61.8">22E</text>
<text x="117" y="64.3">22E</text>
<text x="178" y="61.8">R11</text>
<text x="178" y="64.9">10K</text>
<text x="249.1" y="61.8">R13</text>
<text x="249.1" y="64.9">10K</text>
<text x="24.6" y="88.5">R54</text>
<text x="24.6" y="91.5">0E</text>
<text x="151.3" y="94.8">R55</text>
<text x="160.2" y="93.6">R52</text>
<text x="107.7" y="98.3" transform="rotate(-90 107.7 98.3)">D5</text>
<text x="151.3" y="97.4">5.1K</text>
<text x="160.2" y="96.1">5.1K</text>
<text x="110.3" y="112.3" transform="rotate(-90 110.3 112.3)">PE1605C2A_R1_00001</text>
<text x="28.1" y="126.6">CU3216SASBLR004-NH</text>
</g>
<g font-size="2.3" fill="#004080">
<text x="185.6" y="36.7">VIN</text>
<text x="199" y="36.7">BST</text>
<text x="199.6" y="41.7">SW</text>
<text x="331.7" y="41.7">IN</text>
<text x="340.1" y="41.7">OUTPUT</text>
<text x="343.1" y="46.8">VOUT</text>
<text x="40.8" y="51.9">GND_1</text>
<text x="335" y="52.9">ADJ/GND</text>
<text x="39.7" y="59.5">VBUS_1</text>
<text x="185.6" y="57">EN</text>
<text x="195.6" y="57.2" transform="rotate(-90 195.6 57.2)">GND</text>
<text x="200.5" y="57">FB</text>
<text x="42.9" y="64.6">D+_1</text>
<text x="43.9" y="62.1">CC1</text>
<text x="42.5" y="69.7">SBU1</text>
<text x="43.5" y="67.1">D-_1</text>
<text x="33.2" y="74.8">S1</text>
<text x="33.2" y="77.3">S2</text>
<text x="39.7" y="72.2">VBUS_2</text>
<text x="33.2" y="79.8">S3</text>
<text x="33.2" y="82.4">S4</text>
<text x="40.8" y="79.8">GND_2</text>
<text x="40.8" y="87.5">GND_3</text>
<text x="39.7" y="95.1">VBUS_3</text>
<text x="42.9" y="100.2">D+_2</text>
<text x="43.9" y="97.6">CC2</text>
<text x="39.7" y="107.8">VBUS_4</text>
<text x="42.5" y="105.2">SBU2</text>
<text x="43.5" y="102.7">D-_2</text>
<text x="40.8" y="115.4">GND_4</text>
</g>
<g font-size="2.3" fill="#f00">
<text x="72.8" y="61.8">USB-CC1</text>
<text x="72.8" y="64.3">USB-DP</text>
<text x="87.3" y="65.6">USB-DN</text>
<text x="87.6" y="63.1">USB-DP</text>
<text x="130" y="63.1">USB-MC-DP</text>
<text x="130" y="65.6">USB-MC-DN</text>
<text x="72.8" y="66.9">USB-DN</text>
<text x="132.3" y="83.4">USB-CC1</text>
<text x="78.9" y="85.4">USB-DP</text>
<text x="112.2" y="85.4">USB-DN</text>
<text x="132.3" y="88.5">USB-CC2</text>
<text x="80.5" y="93.6">USB-CC2</text>
<text x="83" y="99.9">USB-DP</text>
<text x="83" y="102.4">USB-DN</text>
</g>
<g font-size="1.8">
<text x="44.2" y="1.9">5</text>
<text x="127.1" y="1.9">4</text>
<text x="210.1" y="1.9">3</text>
<text x="293" y="1.9">2</text>
<text x="376" y="1.9">1</text>
<text x=".8" y="40.6">D</text>
<text x="418.2" y="40.6">D</text>
<text x=".8" y="113.6">C</text>
<text x="418.2" y="113.6">C</text>
<text x=".8" y="186.6">B</text>
<text x="418.2" y="186.6">B</text>
<text x=".8" y="259.5">A</text>
<text x="418.2" y="259.5">A</text>
<text x="44.2" y="296.3">5</text>
<text x="127.1" y="296.3">4</text>
<text x="210.1" y="296.3">3</text>
<text x="293" y="296.3">2</text>
<text x="376" y="296.3">1</text>
</g>
</svg>
